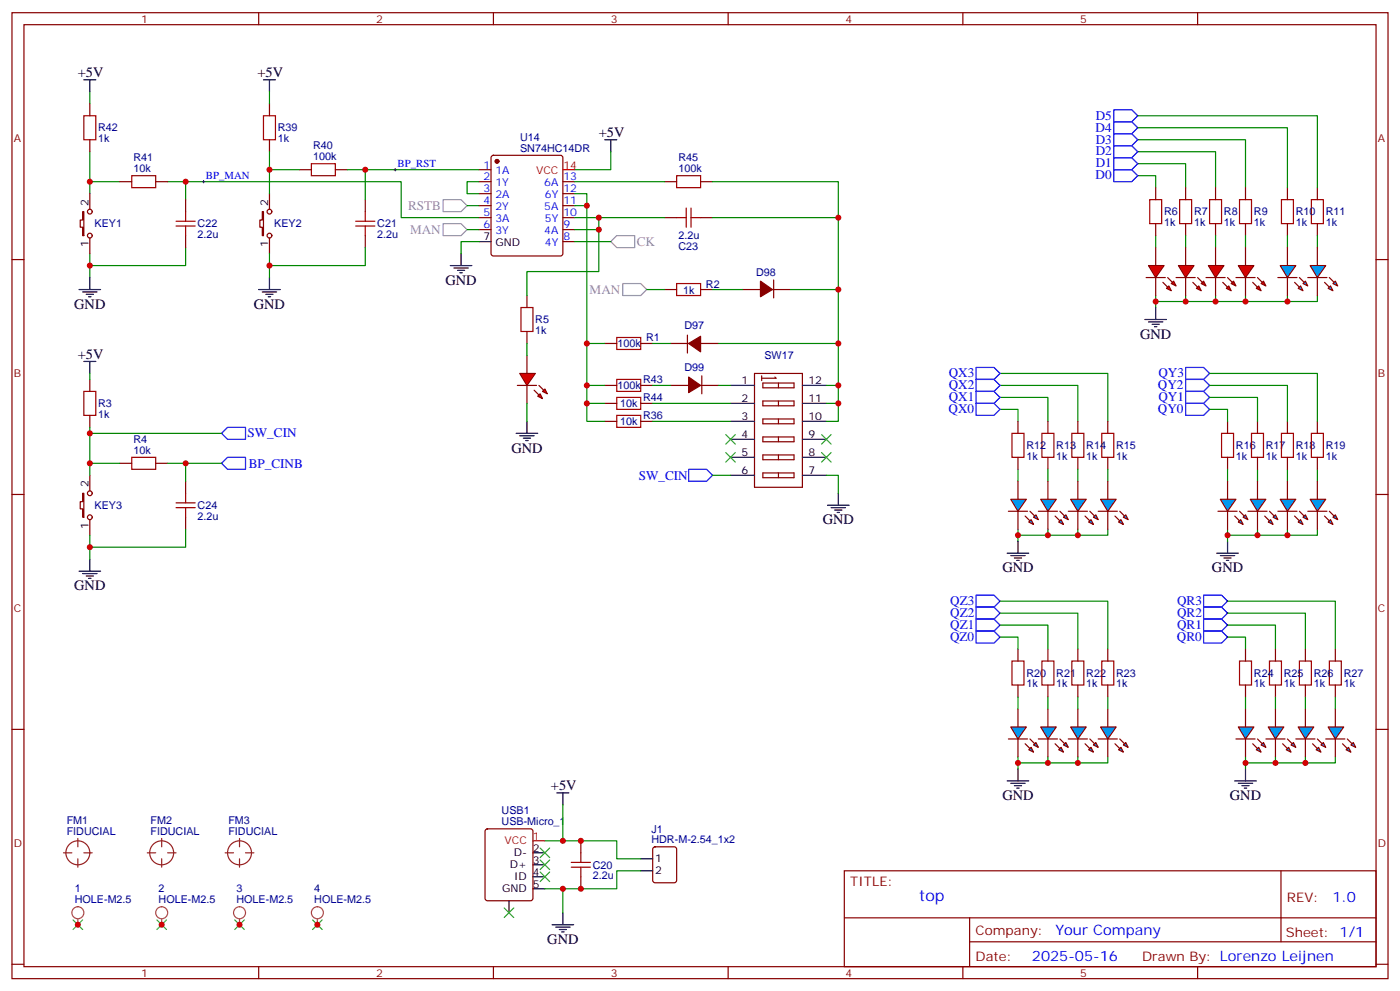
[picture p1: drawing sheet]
<svg xmlns="http://www.w3.org/2000/svg" width="412mm" height="292mm" viewBox="0 0 412 292" stroke-linecap="round" stroke-linejoin="round" font-family="sans-serif">
<g fill="none" stroke="#870000" stroke-width=".35">
<path d="M3.5 3.7h405.4v284.4h-405.4zM7.1 7.3h398.2v277.3h-398.2zM76.2 3.7v3.6M145.3 3.7v3.6M214.5 3.7v3.6M283.6 3.7v3.6M352.8 3.7v3.6M340.4 55.2v3.6M349.2 55.2v3.6M358.1 55.2v3.6M366.9 55.2v3.6M379.2 55.2v3.6"/>
<path d="M388.1 55.2v3.6M3.5 76.4h3.6M340.4 65.8v3.6M349.2 65.8v3.6M358.1 65.8v3.6M366.9 65.8v3.6M379.2 65.8v3.6M388.1 65.8v3.6M405.3 76.4h3.6M299.9 124v3.6M299.9 134.6v3.5M308.7 124v3.6"/>
<path d="M308.7 134.6v3.5M317.5 124v3.6M317.5 134.6v3.5M326.3 124v3.6M326.3 134.6v3.5M361.6 124v3.6M361.6 134.6v3.5M370.4 124v3.6M370.4 134.6v3.5M379.2 124v3.6M379.2 134.6v3.5M388.1 124v3.6"/>
<path d="M388.1 134.6v3.5M3.5 145.6h3.6M405.3 145.6h3.6M299.9 191.1v3.5M308.7 191.1v3.5M317.5 191.1v3.5M326.3 191.1v3.5M366.9 191.1v3.5M375.7 191.1v3.5M384.5 191.1v3.5M393.3 191.1v3.5M3.5 214.7h3.6"/>
<path d="M299.9 201.6v3.6M308.7 201.6v3.6M317.5 201.6v3.6M326.3 201.6v3.6M366.9 201.6v3.6M375.7 201.6v3.6M384.5 201.6v3.6M393.3 201.6v3.6M405.3 214.7h3.6M143.1 244.2l.5-.2h12.7l.6 .4 .1 20-.5 .7h-12.9l-.7-.4v-20zM248.7 256.3h156.6v28.3h-156.6zM377.3 256.4v20.8"/>
<path d="M248.7 270.2h156.5M285.6 277.2h119.6M285.6 270.2v14.1M3.5 283.8h3.6M76.2 284.6v3.5M145.3 284.6v3.5M214.5 284.6v3.5M283.6 284.6v3.5M352.8 284.6v3.5M405.3 283.8h3.6"/>
</g>
<g fill="none" stroke="#00f" stroke-width=".35">
<path d="M328.1 32.3h5.3l1.7 1.8-1.7 1.7h-5.3zM328.1 35.8h5.3l1.7 1.8-1.7 1.8h-5.3zM328.1 39.4h5.3l1.7 1.7-1.7 1.8h-5.3zM328.1 42.9h5.3l1.7 1.8-1.7 1.7h-5.3zM328.1 46.4h5.3l1.7 1.8-1.7 1.8h-5.3zM328.1 50h5.3l1.7 1.7-1.7 1.8h-5.3zM287.5 118.7h5.3l1.8 1.8-1.8 1.8h-5.3zM287.5 115.2h5.3l1.8 1.8-1.8 1.7h-5.3zM287.5 111.7h5.3l1.8 1.8-1.8 1.7h-5.3zM287.5 108.2h5.3l1.8 1.7-1.8 1.8h-5.3zM349.2 108.2h5.3l1.8 1.7-1.8 1.8h-5.3zM349.2 111.7h5.3l1.8 1.8-1.8 1.7h-5.3z"/>
<path d="M349.2 115.2h5.3l1.8 1.8-1.8 1.7h-5.3zM349.2 118.7h5.3l1.8 1.8-1.8 1.8h-5.3zM287.5 175.2h5.3l1.8 1.8-1.8 1.7h-5.3zM287.5 178.7h5.3l1.8 1.8-1.8 1.7h-5.3zM354.5 175.2h5.3l1.8 1.8-1.8 1.7h-5.3zM354.5 178.7h5.3l1.8 1.8-1.8 1.7h-5.3zM287.5 182.2h5.3l1.8 1.8-1.8 1.8h-5.3zM287.5 185.8h5.3l1.8 1.7-1.8 1.8h-5.3zM354.5 182.2h5.3l1.8 1.8-1.8 1.8h-5.3zM354.5 185.8h5.3l1.8 1.7-1.8 1.8h-5.3z"/>
</g>
<g fill="none" stroke="#008700" stroke-width=".35">
<path d="M335.1 37.6h44.1v17.6M335.1 34.1h53v21.1M335.1 41.1h31.8v14.1M335.1 44.7h23v10.5M335.1 48.2h14.1v7M335.1 51.7h5.3v3.5M340.4 69.4v3.5M349.2 69.4v3.5M358.1 69.4v3.5M366.9 69.4v3.5M379.2 69.4v3.5M388.1 69.4v3.5"/>
<path d="M340.4 87v3.5M349.2 87v1.8h-8.8M358.1 87v1.8h-8.9M366.9 87v1.8h-8.8M379.2 87v1.8h-12.3M388.1 87v1.8h-8.9M294.6 109.9h31.7v14.1M294.6 113.5h22.9v10.5M294.6 117h14.1v7M356.3 117h14.1v7M356.3 113.5h22.9v10.5M356.3 109.9h31.8v14.1"/>
<path d="M294.6 120.5h5.3v3.5M299.9 138.1v3.6M308.7 138.1v3.6M317.5 138.1v3.6M326.3 138.1v3.6M356.3 120.5h5.3v3.5M361.6 138.1v3.6M370.4 138.1v3.6M379.2 138.1v3.6M388.1 138.1v3.6M299.9 155.8v3.5M308.7 155.8v1.8h-8.8"/>
<path d="M317.5 155.8v1.8h-8.8M326.3 155.8v1.8h-8.8M361.6 155.8v3.5M370.4 155.8v1.8h-8.8M379.2 155.8v1.8h-8.8M388.1 155.8v1.8h-8.9M294.6 177h31.7v14.1M361.6 177h31.7v14.1M294.6 187.5h5.3v3.6M294.6 184h14.1v7.1M294.6 180.5h22.9v10.6M361.6 180.5h22.9v10.6"/>
<path d="M361.6 184h14.1v7.1M361.6 187.5h5.3v3.6M299.9 205.2v3.5M308.7 205.2v3.5M317.5 205.2v3.5M326.3 205.2v3.5M366.9 205.2v3.5M375.7 205.2v3.5M384.5 205.2v3.5M393.3 205.2v3.5M165.8 236.9v10.6h-5.3M299.9 222.8v3.5"/>
<path d="M308.7 222.8v1.8h-8.8M317.5 222.8v1.8h-8.8M326.3 222.8v1.8h-8.8M366.9 222.8v3.5M375.7 222.8v1.8h-8.8M384.5 222.8v1.8h-8.8M393.3 222.8v1.8h-8.8M160.5 261.6h5.3v7.1"/>
</g>
<g fill="none" stroke="#a10000" stroke-width=".35">
<path d="M338.7 58.8h3.5v7h-3.5zM347.5 58.8h3.5v7h-3.5zM356.3 58.8h3.5v7h-3.5zM365.1 58.8h3.6v7h-3.6zM377.5 58.8h3.5v7h-3.5zM386.3 58.8h3.5v7h-3.5zM298.1 127.6h3.5v7h-3.5zM306.9 127.6h3.5v7h-3.5zM315.7 127.6h3.6v7h-3.6zM324.6 127.6h3.5v7h-3.5zM359.8 127.6h3.6v7h-3.6zM368.7 127.6h3.5v7h-3.5z"/>
<path d="M377.5 127.6h3.5v7h-3.5zM386.3 127.6h3.5v7h-3.5zM298.1 194.6h3.5v7h-3.5zM306.9 194.6h3.5v7h-3.5zM315.7 194.6h3.6v7h-3.6zM324.6 194.6h3.5v7h-3.5zM365.1 194.6h3.6v7h-3.6zM373.9 194.6h3.6v7h-3.6zM382.8 194.6h3.5v7h-3.5zM391.6 194.6h3.5v7h-3.5z"/>
</g>
<g fill="none" stroke="#000" stroke-width=".35">
<path d="M337.3 94.1h6.3M338.3 94.8h4.2M339.4 95.5h2.1M340.1 96.2h.7M340.4 90.5v3.6M299.9 159.3v3.5M361.6 159.3v3.5M296.7 162.8h6.3M297.7 163.5h4.3M298.8 164.3h2.1M299.5 165h.7M358.4 162.8h6.4"/>
<path d="M359.5 163.5h4.2M360.5 164.3h2.2M361.2 165h.7M164 233.4h3.6M165.8 233.4v3.5M296.7 229.9h6.3M297.7 230.6h4.3M298.8 231.3h2.1M299.5 232h.7M299.9 226.3v3.6M363.7 229.9h6.4M364.8 230.6h4.2"/>
<path d="M365.8 231.3h2.1M366.5 232h.7M366.9 226.3v3.6M157 254.6h3.5M157 251h3.5M157 258.1h3.5M149.9 265.1v3.6M157 261.6h3.5M162.6 272.2h6.4M163.7 272.9h4.2M164.7 273.6h2.2M165.5 274.3h.7"/>
<path d="M165.8 268.7v3.5"/>
</g>
<path d="M157 247.5h3.5" fill="none" stroke="#f00" stroke-width=".35"/>
<path d="M159.1 249.6l2.8 2.8M159.1 253.2l2.8 2.8M159.1 256.7l2.8 2.8M161.9 249.6l-2.8 2.8M161.9 253.2l-2.8 2.8M161.9 256.7l-2.8 2.8M148.5 267.3l2.8 2.8M151.3 267.3l-2.8 2.8" fill="none" stroke="#3c3" stroke-width=".35"/>
<path d="M93.5 266.9a1.76 1.76 0 0 0-1.6 2.5 1.76 1.76 0 0 0 2.9 .4 1.76 1.76 0 0 0-.8-2.8l-.5-.1M93.5 270.4v1.8" fill="none" stroke="#a64a4a" stroke-width=".35"/>
<circle cx="93.5" cy="272.2" r=".18" fill="#a64a4a"/>
<g fill="none" stroke="#8c2424" stroke-width=".35">
<path d="M18.7 251h2.5M22.9 246.8v2.5M22.9 252.8v2.5M24.7 251h2.5M43.4 251h2.5M47.6 246.8v2.5M47.6 252.8v2.5M49.4 251h2.5M66.3 251h2.5M70.6 246.8v2.5M70.6 252.8v2.5M72.3 251h2.5"/>
<circle cx="22.9" cy="251" r="3.5"/>
<circle cx="47.6" cy="251" r="3.5"/>
<circle cx="70.6" cy="251" r="3.5"/>
</g>
<path d="M22.9 266.9a1.76 1.76 0 0 0-1.6 2.5 1.76 1.76 0 0 0 3 .4 1.76 1.76 0 0 0-.9-2.8l-.5-.1M22.9 270.4v1.8" fill="none" stroke="#a64a4a" stroke-width=".35"/>
<circle cx="22.9" cy="272.2" r=".18" fill="#a64a4a"/>
<g fill="none" stroke="#a64a4a" stroke-width=".35">
<path d="M47.6 270.4v1.8"/>
<circle cx="47.6" cy="268.7" r="1.76"/>
</g>
<circle cx="47.6" cy="272.2" r=".18" fill="#a64a4a"/>
<g fill="none" stroke="#a64a4a" stroke-width=".35">
<path d="M70.6 270.4v1.8"/>
<circle cx="70.6" cy="268.7" r="1.76"/>
</g>
<circle cx="70.6" cy="272.2" r=".18" fill="#a64a4a"/>
<path d="M21.5 270.8l2.8 2.8M24.3 270.8l-2.8 2.8M46.2 270.8l2.8 2.8M49 270.8l-2.8 2.8M69.1 270.8l2.9 2.8M72 270.8l-2.9 2.8M92.1 270.8l2.8 2.8M94.9 270.8l-2.8 2.8" fill="none" stroke="#3c3" stroke-width=".35"/>
<path d="M297.7 147h4.6l-2.4 3.5z" fill="#09f" stroke="#870000" stroke-width=".35"/>
<path d="M297 150.5h5.7z" fill="#f00" stroke="#870000" stroke-width=".35"/>
<g fill="#870000" stroke="#870000" stroke-width=".35">
<path d="M303.4 150.5l1.4 1.4z"/>
<path d="M302 151.9l1.4 1.4z"/>
</g>
<g fill="#09f" stroke="#870000" stroke-width=".35">
<path d="M304.4 152.3l.8-.7 .7 1.4z"/>
<path d="M303.7 153l.7 1.4-1.4-.7z"/>
</g>
<path d="M299.9 141.7v5.3M299.9 150.5v5.3" fill="none" stroke="#870000" stroke-width=".35"/>
<path d="M306.6 147h4.5l-2.4 3.5z" fill="#09f" stroke="#870000" stroke-width=".35"/>
<path d="M305.9 150.5h5.6z" fill="#f00" stroke="#870000" stroke-width=".35"/>
<g fill="#870000" stroke="#870000" stroke-width=".35">
<path d="M312.2 150.5l1.4 1.4z"/>
<path d="M310.8 151.9l1.4 1.4z"/>
</g>
<g fill="#09f" stroke="#870000" stroke-width=".35">
<path d="M314 151.6l.7 1.4-1.4-.7z"/>
<path d="M312.6 153l.7 1.4-1.4-.7z"/>
</g>
<path d="M308.7 141.7v5.3M308.7 150.5v5.3" fill="none" stroke="#870000" stroke-width=".35"/>
<path d="M315.4 147h4.6l-2.5 3.5z" fill="#09f" stroke="#870000" stroke-width=".35"/>
<path d="M314.7 150.5h5.6z" fill="#f00" stroke="#870000" stroke-width=".35"/>
<g fill="#870000" stroke="#870000" stroke-width=".35">
<path d="M321 150.5l1.4 1.4z"/>
<path d="M319.6 151.9l1.4 1.4z"/>
</g>
<g fill="#09f" stroke="#870000" stroke-width=".35">
<path d="M322.8 151.6l.7 1.4-1.4-.7z"/>
<path d="M320.7 153.7l.7-.7 .7 1.4z"/>
</g>
<path d="M317.5 141.7v5.3M317.5 150.5v5.3" fill="none" stroke="#870000" stroke-width=".35"/>
<path d="M324.2 147h4.6l-2.5 3.5z" fill="#09f" stroke="#870000" stroke-width=".35"/>
<path d="M323.5 150.5h5.6z" fill="#f00" stroke="#870000" stroke-width=".35"/>
<g fill="#870000" stroke="#870000" stroke-width=".35">
<path d="M329.8 150.5l1.5 1.4z"/>
<path d="M328.4 151.9l1.4 1.4z"/>
</g>
<g fill="#09f" stroke="#870000" stroke-width=".35">
<path d="M330.9 152.3l.7-.7 .7 1.4z"/>
<path d="M329.5 153.7l.7-.7 .7 1.4z"/>
</g>
<path d="M326.3 141.7v5.3M326.3 150.5v5.3" fill="none" stroke="#870000" stroke-width=".35"/>
<path d="M359.5 147h4.6l-2.5 3.5z" fill="#09f" stroke="#870000" stroke-width=".35"/>
<path d="M358.8 150.5h5.6z" fill="#f00" stroke="#870000" stroke-width=".35"/>
<g fill="#870000" stroke="#870000" stroke-width=".35">
<path d="M365.1 150.5l1.4 1.4z"/>
<path d="M363.7 151.9l1.4 1.4z"/>
</g>
<g fill="#09f" stroke="#870000" stroke-width=".35">
<path d="M366.2 152.3l.7-.7 .7 1.4z"/>
<path d="M364.8 153.7l.7-.7 .7 1.4z"/>
</g>
<path d="M361.6 141.7v5.3M361.6 150.5v5.3" fill="none" stroke="#870000" stroke-width=".35"/>
<path d="M368.3 147h4.6l-2.5 3.5z" fill="#09f" stroke="#870000" stroke-width=".35"/>
<path d="M367.6 150.5h5.6z" fill="#f00" stroke="#870000" stroke-width=".35"/>
<g fill="#870000" stroke="#870000" stroke-width=".35">
<path d="M373.9 150.5l1.5 1.4z"/>
<path d="M372.5 151.9l1.4 1.4z"/>
</g>
<g fill="#09f" stroke="#870000" stroke-width=".35">
<path d="M375 152.3l.7-.7 .7 1.4z"/>
<path d="M374.3 153l.7 1.4-1.4-.7z"/>
</g>
<path d="M370.4 141.7v5.3M370.4 150.5v5.3" fill="none" stroke="#870000" stroke-width=".35"/>
<path d="M377.1 147h4.6l-2.5 3.5z" fill="#09f" stroke="#870000" stroke-width=".35"/>
<path d="M376.4 150.5h5.7z" fill="#f00" stroke="#870000" stroke-width=".35"/>
<g fill="#870000" stroke="#870000" stroke-width=".35">
<path d="M382.8 150.5l1.4 1.4z"/>
<path d="M381.4 151.9l1.4 1.4z"/>
</g>
<g fill="#09f" stroke="#870000" stroke-width=".35">
<path d="M383.8 152.3l.7-.7 .7 1.4z"/>
<path d="M382.4 153.7l.7-.7 .7 1.4z"/>
</g>
<path d="M379.2 141.7v5.3M379.2 150.5v5.3" fill="none" stroke="#870000" stroke-width=".35"/>
<path d="M385.9 147h4.6l-2.4 3.5z" fill="#09f" stroke="#870000" stroke-width=".35"/>
<path d="M385.2 150.5h5.7z" fill="#f00" stroke="#870000" stroke-width=".35"/>
<g fill="#870000" stroke="#870000" stroke-width=".35">
<path d="M391.6 150.5l1.4 1.4z"/>
<path d="M390.2 151.9l1.4 1.4z"/>
</g>
<g fill="#09f" stroke="#870000" stroke-width=".35">
<path d="M393.3 151.6l.8 1.4-1.5-.7z"/>
<path d="M391.2 153.7l.7-.7 .7 1.4z"/>
</g>
<path d="M388.1 141.7v5.3M388.1 150.5v5.3" fill="none" stroke="#870000" stroke-width=".35"/>
<path d="M324.2 214h4.6l-2.5 3.5z" fill="#09f" stroke="#870000" stroke-width=".35"/>
<path d="M323.5 217.5h5.6z" fill="#f00" stroke="#870000" stroke-width=".35"/>
<g fill="#870000" stroke="#870000" stroke-width=".35">
<path d="M329.8 217.5l1.5 1.4z"/>
<path d="M328.4 218.9l1.4 1.4z"/>
</g>
<g fill="#09f" stroke="#870000" stroke-width=".35">
<path d="M330.9 219.3l.7-.7 .7 1.4z"/>
<path d="M329.5 220.7l.7-.7 .7 1.4z"/>
</g>
<path d="M326.3 208.7v5.3M326.3 217.5v5.3" fill="none" stroke="#870000" stroke-width=".35"/>
<path d="M315.4 214h4.6l-2.5 3.5z" fill="#09f" stroke="#870000" stroke-width=".35"/>
<path d="M314.7 217.5h5.6z" fill="#f00" stroke="#870000" stroke-width=".35"/>
<g fill="#870000" stroke="#870000" stroke-width=".35">
<path d="M321 217.5l1.4 1.4z"/>
<path d="M319.6 218.9l1.4 1.4z"/>
</g>
<g fill="#09f" stroke="#870000" stroke-width=".35">
<path d="M322.8 218.6l.7 1.4-1.4-.7z"/>
<path d="M320.7 220.7l.7-.7 .7 1.4z"/>
</g>
<path d="M317.5 208.7v5.3M317.5 217.5v5.3" fill="none" stroke="#870000" stroke-width=".35"/>
<path d="M306.6 214h4.5l-2.4 3.5z" fill="#09f" stroke="#870000" stroke-width=".35"/>
<path d="M305.9 217.5h5.6z" fill="#f00" stroke="#870000" stroke-width=".35"/>
<g fill="#870000" stroke="#870000" stroke-width=".35">
<path d="M312.2 217.5l1.4 1.4z"/>
<path d="M310.8 218.9l1.4 1.4z"/>
</g>
<g fill="#09f" stroke="#870000" stroke-width=".35">
<path d="M313.3 219.3l.7-.7 .7 1.4z"/>
<path d="M311.9 220.7l.7-.7 .7 1.4z"/>
</g>
<path d="M308.7 208.7v5.3M308.7 217.5v5.3" fill="none" stroke="#870000" stroke-width=".35"/>
<path d="M297.7 214h4.6l-2.4 3.5z" fill="#09f" stroke="#870000" stroke-width=".35"/>
<path d="M297 217.5h5.7z" fill="#f00" stroke="#870000" stroke-width=".35"/>
<g fill="#870000" stroke="#870000" stroke-width=".35">
<path d="M303.4 217.5l1.4 1.4z"/>
<path d="M302 218.9l1.4 1.4z"/>
</g>
<g fill="#09f" stroke="#870000" stroke-width=".35">
<path d="M304.4 219.3l.8-.7 .7 1.4z"/>
<path d="M303.7 220l.7 1.4-1.4-.7z"/>
</g>
<path d="M299.9 208.7v5.3M299.9 217.5v5.3" fill="none" stroke="#870000" stroke-width=".35"/>
<path d="M391.2 214h4.6l-2.5 3.5z" fill="#09f" stroke="#870000" stroke-width=".35"/>
<path d="M390.5 217.5h5.7z" fill="#f00" stroke="#870000" stroke-width=".35"/>
<g fill="#870000" stroke="#870000" stroke-width=".35">
<path d="M396.9 217.5l1.4 1.4z"/>
<path d="M395.5 218.9l1.4 1.4z"/>
</g>
<g fill="#09f" stroke="#870000" stroke-width=".35">
<path d="M397.9 219.3l.7-.7 .7 1.4z"/>
<path d="M396.5 220.7l.7-.7 .7 1.4z"/>
</g>
<path d="M393.3 208.7v5.3M393.3 217.5v5.3" fill="none" stroke="#870000" stroke-width=".35"/>
<path d="M382.4 214h4.6l-2.5 3.5z" fill="#09f" stroke="#870000" stroke-width=".35"/>
<path d="M381.7 217.5h5.6z" fill="#f00" stroke="#870000" stroke-width=".35"/>
<g fill="#870000" stroke="#870000" stroke-width=".35">
<path d="M388.1 217.5l1.4 1.4z"/>
<path d="M386.6 218.9l1.5 1.4z"/>
</g>
<g fill="#09f" stroke="#870000" stroke-width=".35">
<path d="M389.8 218.6l.7 1.4-1.4-.7z"/>
<path d="M387.7 220.7l.7-.7 .7 1.4z"/>
</g>
<path d="M384.5 208.7v5.3M384.5 217.5v5.3" fill="none" stroke="#870000" stroke-width=".35"/>
<path d="M373.6 214h4.6l-2.5 3.5z" fill="#09f" stroke="#870000" stroke-width=".35"/>
<path d="M372.9 217.5h5.6z" fill="#f00" stroke="#870000" stroke-width=".35"/>
<g fill="#870000" stroke="#870000" stroke-width=".35">
<path d="M379.2 217.5l1.4 1.4z"/>
<path d="M377.8 218.9l1.4 1.4z"/>
</g>
<g fill="#09f" stroke="#870000" stroke-width=".35">
<path d="M380.3 219.3l.7-.7 .7 1.4z"/>
<path d="M378.9 220.7l.7-.7 .7 1.4z"/>
</g>
<path d="M375.7 208.7v5.3M375.7 217.5v5.3" fill="none" stroke="#870000" stroke-width=".35"/>
<path d="M364.8 214h4.6l-2.5 3.5z" fill="#09f" stroke="#870000" stroke-width=".35"/>
<path d="M364.1 217.5h5.6z" fill="#f00" stroke="#870000" stroke-width=".35"/>
<g fill="#870000" stroke="#870000" stroke-width=".35">
<path d="M370.4 217.5l1.4 1.4z"/>
<path d="M369 218.9l1.4 1.4z"/>
</g>
<g fill="#09f" stroke="#870000" stroke-width=".35">
<path d="M371.5 219.3l.7-.7 .7 1.4z"/>
<path d="M370.1 220.7l.7-.7 .7 1.4z"/>
</g>
<path d="M366.9 208.7v5.3M366.9 217.5v5.3" fill="none" stroke="#870000" stroke-width=".35"/>
<path d="M377.1 78.2h4.6l-2.5 3.5z" fill="#09f" stroke="#870000" stroke-width=".35"/>
<path d="M376.4 81.7h5.7z" fill="#f00" stroke="#870000" stroke-width=".35"/>
<g fill="#870000" stroke="#870000" stroke-width=".35">
<path d="M382.8 81.7l1.4 1.4z"/>
<path d="M381.4 83.1l1.4 1.4z"/>
</g>
<g fill="#09f" stroke="#870000" stroke-width=".35">
<path d="M384.5 82.8l.7 1.4-1.4-.7z"/>
<path d="M383.1 84.2l.7 1.4-1.4-.7z"/>
</g>
<path d="M379.2 72.9v5.3M379.2 81.7v5.3" fill="none" stroke="#870000" stroke-width=".35"/>
<path d="M385.9 78.2h4.6l-2.4 3.5z" fill="#09f" stroke="#870000" stroke-width=".35"/>
<path d="M385.2 81.7h5.7z" fill="#f00" stroke="#870000" stroke-width=".35"/>
<g fill="#870000" stroke="#870000" stroke-width=".35">
<path d="M391.6 81.7l1.4 1.4z"/>
<path d="M390.2 83.1l1.4 1.4z"/>
</g>
<g fill="#09f" stroke="#870000" stroke-width=".35">
<path d="M393.3 82.8l.8 1.4-1.5-.7z"/>
<path d="M391.2 84.9l.7-.7 .7 1.4z"/>
</g>
<path d="M388.1 72.9v5.3M388.1 81.7v5.3" fill="none" stroke="#870000" stroke-width=".35"/>
<g fill="#f00" stroke="#870000" stroke-width=".35">
<path d="M364.8 78.2h4.6l-2.5 3.5z"/>
<path d="M364.1 81.7h5.6z"/>
</g>
<g fill="#870000" stroke="#870000" stroke-width=".35">
<path d="M370.4 81.7l1.4 1.4z"/>
<path d="M369 83.1l1.4 1.4z"/>
</g>
<g fill="#f00" stroke="#870000" stroke-width=".35">
<path d="M371.5 83.5l.7-.7 .7 1.4z"/>
<path d="M370.1 84.9l.7-.7 .7 1.4z"/>
</g>
<path d="M366.9 72.9v5.3M366.9 81.7v5.3" fill="none" stroke="#870000" stroke-width=".35"/>
<g fill="#f00" stroke="#870000" stroke-width=".35">
<path d="M356 78.2h4.5l-2.4 3.5z"/>
<path d="M355.2 81.7h5.7z"/>
</g>
<g fill="#870000" stroke="#870000" stroke-width=".35">
<path d="M361.6 81.7l1.4 1.4z"/>
<path d="M360.2 83.1l1.4 1.4z"/>
</g>
<g fill="#f00" stroke="#870000" stroke-width=".35">
<path d="M362.7 83.5l.7-.7 .7 1.4z"/>
<path d="M361.2 84.9l.7-.7 .8 1.4z"/>
</g>
<path d="M358.1 72.9v5.3M358.1 81.7v5.3" fill="none" stroke="#870000" stroke-width=".35"/>
<g fill="#f00" stroke="#870000" stroke-width=".35">
<path d="M347.1 78.2h4.6l-2.5 3.5z"/>
<path d="M346.4 81.7h5.7z"/>
</g>
<g fill="#870000" stroke="#870000" stroke-width=".35">
<path d="M352.8 81.7l1.4 1.4z"/>
<path d="M351.4 83.1l1.4 1.4z"/>
</g>
<g fill="#f00" stroke="#870000" stroke-width=".35">
<path d="M353.8 83.5l.7-.7 .7 1.4z"/>
<path d="M352.4 84.9l.7-.7 .7 1.4z"/>
</g>
<path d="M349.2 72.9v5.3M349.2 81.7v5.3" fill="none" stroke="#870000" stroke-width=".35"/>
<g fill="#f00" stroke="#870000" stroke-width=".35">
<path d="M338.3 78.2h4.6l-2.5 3.5z"/>
<path d="M337.6 81.7h5.7z"/>
</g>
<g fill="#870000" stroke="#870000" stroke-width=".35">
<path d="M344 81.7l1.4 1.4z"/>
<path d="M342.5 83.1l1.5 1.4z"/>
</g>
<g fill="#f00" stroke="#870000" stroke-width=".35">
<path d="M345.7 82.8l.7 1.4-1.4-.7z"/>
<path d="M343.6 84.9l.7-.7 .7 1.4z"/>
</g>
<g fill="none" stroke="#870000" stroke-width=".35">
<path d="M26.5 30.6v3.5M79.4 30.6v3.5M26.5 41.1v3.6M26.5 57v4.6M35.3 53.5h3.5M45.9 53.5h3.5M54.7 58.8v3.5M79.4 41.1v3.6M79.4 57v4.6M88.2 50h3.5M98.8 50h3.5M107.6 58.8v3.5"/>
<path d="M141.1 50h3.5M141.1 53.5h3.5M141.1 57h3.5M144.9 45.9l.4-.2h19.8l.5 .2 .2 .5v28.2l-.2 .5-.5 .3h-19.8l-.5-.3-.2-.5v-28.2zM165.8 53.5h3.5M165.8 57h3.5M195.8 53.5h3.5M206.4 53.5h3.5M24.3 62.3h.4v7.1h-.4v-2.5h-.7v-2.1h.7zM26.5 70.1v4.5M54.7 69.4v3.5M77.3 62.3h.3v7.1h-.3v-2.5h-.7v-2.1h.7z"/>
<path d="M79.4 70.1v4.5M107.6 69.4v3.5M141.1 60.5h3.5M141.1 64.1h3.5M141.1 67.6h3.5M165.8 60.5h3.5M165.8 64.1h3.5M165.8 67.6h3.5M165.8 71.1h3.5M195.8 64.1h3.5M206.4 64.1h3.5M340.4 72.9v5.3"/>
<path d="M155.2 87v3.5M155.2 97.6v3.5M195.8 85.2h3.5M202.5 98.6v5.3M206.4 85.2h3.5M218.7 85.2h5.3M227.5 85.2h5.3M227.9 82.4v5.3M340.4 81.7v5.3M26.5 111.7v3.5M178.2 113.5h3.5M178.2 118.7h3.5"/>
<path d="M178.2 101.1h3.5M188.7 113.5h3.6M188.7 118.7h3.6M188.7 101.1h3.6M197.6 113.5h5.2M197.6 101.1h5.2M206.4 113.5h5.3M206.4 101.1h5.3M206.7 110.6v5.3M222.2 109.9h14.2v33.5h-14.2zM224.4 110.6v1.4M224.7 112.7h9.2v1.5h-9.2z"/>
<path d="M224.7 118h9.2v1.5h-9.2zM228.2 111l.4 .3h-4.2M229.3 112.7v1.5M229.3 118v1.5M26.5 122.3v3.5M26.5 139.9v4.6M35.3 136.4h3.5M45.9 136.4h3.5M224.7 123.3h9.2v1.4h-9.2zM224.7 128.6h9.2v1.4h-9.2zM224.7 133.9h9.2v1.4h-9.2zM224.7 139.2h9.2v1.4h-9.2z"/>
<path d="M229.3 123.3v1.4M229.3 128.6v1.4M229.3 133.9v1.4M229.3 139.2v1.4M24.3 145.2h.4v7.1h-.4v-2.5h-.7v-2.1h.7zM26.5 153v4.6M54.7 141.7v3.5M54.7 152.3v3.5M171.1 247.5v3.5M171.1 258.1v3.5M192.5 249.5l.5-.2h5.6l.7 .4v9.5l-.4 .6-5.9 .1-.7-.5v-9.4z"/>
<circle cx="26.5" cy="69.4" r=".71"/>
<circle cx="26.5" cy="62.3" r=".71"/>
<circle cx="79.4" cy="69.4" r=".71"/>
<circle cx="79.4" cy="62.3" r=".71"/>
<circle cx="26.5" cy="145.2" r=".71"/>
<circle cx="26.5" cy="152.3" r=".71"/>
</g>
<g fill="#870000" stroke="#870000" stroke-width=".35">
<path d="M202.8 101.1l3.6-2.1v4.6z"/>
<path d="M224 82.8l3.5 2.4-3.5 2.1z"/>
<path d="M202.8 111l3.6 2.5-3.6 2.1z"/>
<circle cx="146.4" cy="47.5" r=".53"/>
</g>
<g fill="none" stroke="#000" stroke-width=".35">
<path d="M24.7 23.5h3.5M26.5 23.5v3.5M77.6 23.5h3.5M79.4 23.5v3.5M178.2 41.1h3.5M179.9 41.1v3.6M132.6 78.2h6.4M133.7 78.9h4.2M134.8 79.6h2.1M135.8 74.6v3.6M141.1 71.1h3.5M23.3 85.2h6.3"/>
<path d="M24.3 85.9h4.3M25.4 86.6h2.1M26.1 87.3h.7M26.5 81.7v3.5M76.2 85.2h6.3M77.3 85.9h4.2M78.3 86.6h2.1M79 87.3h.7M79.4 81.7v3.5M135.5 80.3h.7M24.7 106.4h3.5M26.5 106.4v3.5"/>
<path d="M215.2 118.7h7M215.2 113.5h7M236.4 118.7h7M236.4 113.5h7M215.2 139.9h7M215.2 134.6h7M215.2 129.3h7M215.2 124h7M236.4 139.9h7M236.4 134.6h7M236.4 129.3h7M236.4 124h7"/>
<path d="M243.8 148.7h6.3M244.8 149.4h4.3M245.9 150.1h2.1M246.6 150.8h.7M246.9 145.2v3.5M23.3 168.1h6.3M24.3 168.8h4.3M25.4 169.5h2.1M26.1 170.3h.7M26.5 164.6v3.5M188.7 252.8h3.6M188.7 256.3h3.6"/>
</g>
<path d="M165.8 50h3.5" fill="none" stroke="#f00" stroke-width=".35"/>
<g fill="none" stroke="#a10000" stroke-width=".35">
<path d="M24.7 34.1h3.5v7h-3.5zM77.6 34.1h3.5v7h-3.5zM38.8 51.7h7.1v3.5h-7.1zM91.7 48.2h7.1v3.5h-7.1zM199.3 51.7h7.1v3.5h-7.1zM51.9 66.5h5.6M51.9 65.1h5.6M54.7 62.3v2.8M54.7 66.5v2.9M104.8 66.5h5.6M104.8 65.1h5.6M107.6 62.3v2.8"/>
<path d="M107.6 66.5v2.9M199.3 64.1h2.8M202.1 61.2v5.7M203.6 61.2v5.7M203.6 64.1h2.8M153.5 90.5h3.5v7.1h-3.5zM181.7 99.3h7v3.6h-7zM199.3 83.5h7.1v3.5h-7.1zM24.7 115.2h3.5v7.1h-3.5zM181.7 111.7h7v3.5h-7zM181.7 117h7v3.5h-7zM38.8 134.6h7.1v3.5h-7.1z"/>
<path d="M51.9 149.4h5.6M51.9 148h5.6M54.7 145.2v2.8M54.7 149.4v2.9M168.3 255.3h5.6M168.3 253.9h5.6M171.1 251v2.9M171.1 255.3v2.8"/>
</g>
<g fill="none" stroke="#008700" stroke-width=".35">
<path d="M26.5 27v3.6M79.4 27v3.6M26.5 44.7v8.8M35.3 53.5h-8.8v3.5M49.4 53.5h5.3v5.3M54.7 53.5h63.5v10.6h22.9M79.4 44.7v5.3M88.2 50h-8.8v7M102.3 50h5.3v8.8M107.6 50h33.5M141.1 53.5h-3.5v3.5h3.5M169.3 57h3.6v61.7h5.3"/>
<path d="M169.3 53.5h26.5M179.9 44.7v5.3h-10.6M209.9 53.5h37v60h-3.5M26.5 74.6v7.1M54.7 72.9v5.3h-28.2M79.4 74.6v7.1M107.6 72.9v5.3h-28.2M137.6 60.5h3.5M137.6 67.6h3.5M141.1 71.1h-5.3v3.5M169.3 60.5h3.6M169.3 64.1h26.5"/>
<path d="M169.3 71.1h10.6M176.4 64.1v3.5h-7.1M209.9 64.1h37M190.5 85.2h5.3M209.9 85.2h8.8M232.8 85.2h14.1M26.5 109.9v1.8M172.9 101.1h5.3M172.9 113.5h5.3M192.3 118.7h22.9M192.3 101.1h5.3M192.3 113.5h5.3"/>
<path d="M211.7 101.1h35.2M211.7 113.5h3.5M246.9 113.5v5.2h-3.5M26.5 125.8v10.6M26.5 127.6h38.8M35.3 136.4h-8.8v3.5M49.4 136.4h5.3v5.3M54.7 136.4h10.6M209.9 139.9h5.3M243.4 139.9h3.5v5.3M26.5 157.6v7M54.7 155.8v5.3h-28.2"/>
<path d="M165.8 247.5h15.9v5.3h7M188.7 256.3h-7v5.3h-15.9"/>
</g>
<path d="M130.5 58.8h5.3l1.8 1.7-1.8 1.8h-5.3zM130.5 65.8h5.3l1.8 1.8-1.8 1.8h-5.3zM179.9 71.1l1.8-1.7h5.3v3.5h-5.3zM183.4 83.5h5.3l1.8 1.7-1.8 1.8h-5.3z" fill="none" stroke="#999" stroke-width=".35"/>
<path d="M59.6 53.5h.7M60 53.1v.7M116.1 50h.7M116.4 49.6v.7" fill="none" stroke="#000" stroke-width=".29"/>
<path d="M213.8 127.9l2.8 2.8M213.8 133.2l2.8 2.8M216.6 127.9l-2.8 2.8M216.6 133.2l-2.8 2.8M242 133.2l2.8 2.8M242 127.9l2.8 2.8M244.8 133.2l-2.8 2.8M244.8 127.9l-2.8 2.8" fill="none" stroke="#3c3" stroke-width=".35"/>
<path d="M65.3 136.4l1.7-1.8h5.3v3.5h-5.3zM65.3 127.6l1.7-1.8h5.3v3.5h-5.3zM202.8 138.1h5.3l1.8 1.8-1.8 1.8h-5.3z" fill="none" stroke="#00f" stroke-width=".35"/>
<g fill="#f00" stroke="#870000" stroke-width=".35">
<path d="M153.1 109.9h4.6l-2.5 3.6z"/>
<path d="M152.4 113.5h5.6z"/>
</g>
<g fill="#870000" stroke="#870000" stroke-width=".35">
<path d="M158.7 113.5l1.5 1.4z"/>
<path d="M157.3 114.9l1.4 1.4z"/>
</g>
<g fill="#f00" stroke="#870000" stroke-width=".35">
<path d="M159.8 115.2l.7-.7 .7 1.4z"/>
<path d="M158.4 116.6l.7-.7 .7 1.4z"/>
</g>
<path d="M155.2 104.6v5.3M155.2 113.5v5.2M178.2 124h3.5M188.7 124h3.6" fill="none" stroke="#870000" stroke-width=".35"/>
<path d="M152 127.6h6.4M153.1 128.3h4.2M154.2 129h2.1M154.9 129.7h.7M155.2 124v3.6" fill="none" stroke="#000" stroke-width=".35"/>
<path d="M176.4 67.6v12.3h-21.2v7.1M155.2 101.1v3.5M155.2 118.7v5.3M172.9 118.7v5.3h5.3M246.9 118.7v5.3h-3.5M192.3 124h22.9" fill="none" stroke="#008700" stroke-width=".35"/>
<path d="M181.7 122.3h7v3.5h-7z" fill="none" stroke="#a10000" stroke-width=".35"/>
<g fill="#c00">
<circle cx="384.5" cy="224.6" r=".88"/>
<circle cx="375.7" cy="224.6" r=".88"/>
<circle cx="366.9" cy="224.6" r=".88"/>
<circle cx="299.9" cy="224.6" r=".88"/>
<circle cx="308.7" cy="224.6" r=".88"/>
<circle cx="317.5" cy="224.6" r=".88"/>
<circle cx="361.6" cy="157.6" r=".88"/>
<circle cx="370.4" cy="157.6" r=".88"/>
<circle cx="379.2" cy="157.6" r=".88"/>
<circle cx="317.5" cy="157.6" r=".88"/>
<circle cx="308.7" cy="157.6" r=".88"/>
<circle cx="299.9" cy="157.6" r=".88"/>
<circle cx="358.1" cy="88.8" r=".88"/>
<circle cx="349.3" cy="88.8" r=".88"/>
<circle cx="340.4" cy="88.8" r=".88"/>
<circle cx="366.9" cy="88.8" r=".88"/>
<circle cx="379.2" cy="88.8" r=".88"/>
<circle cx="93.5" cy="272.2" r=".88"/>
<circle cx="22.9" cy="272.2" r=".88"/>
<circle cx="47.6" cy="272.2" r=".88"/>
<circle cx="70.6" cy="272.2" r=".88"/>
<circle cx="165.8" cy="261.6" r=".88"/>
<circle cx="165.8" cy="247.5" r=".88"/>
<circle cx="79.4" cy="50" r=".88"/>
<circle cx="79.4" cy="78.2" r=".88"/>
<circle cx="107.6" cy="50" r=".88"/>
<circle cx="54.7" cy="53.5" r=".88"/>
<circle cx="172.9" cy="60.5" r=".88"/>
<circle cx="176.4" cy="64.1" r=".88"/>
<circle cx="172.9" cy="101.1" r=".88"/>
<circle cx="172.9" cy="113.5" r=".88"/>
<circle cx="26.5" cy="78.2" r=".88"/>
<circle cx="26.5" cy="53.5" r=".88"/>
<circle cx="246.9" cy="101.1" r=".88"/>
<circle cx="246.9" cy="85.2" r=".88"/>
<circle cx="246.9" cy="64.1" r=".88"/>
<circle cx="246.9" cy="113.5" r=".88"/>
<circle cx="26.5" cy="136.4" r=".88"/>
<circle cx="26.5" cy="161.1" r=".88"/>
<circle cx="54.7" cy="136.4" r=".88"/>
<circle cx="26.5" cy="127.6" r=".88"/>
<circle cx="171.1" cy="247.5" r=".88"/>
<circle cx="171.1" cy="261.6" r=".88"/>
<circle cx="176.4" cy="67.6" r=".88"/>
<circle cx="246.9" cy="118.7" r=".88"/>
<circle cx="172.9" cy="118.7" r=".88"/>
</g>
<text font-size="4.6" fill="#00f" x="270.8" y="265.4">top</text>
<g font-size="4.2">
<text x="22.9" y="22.8">+5V</text>
<text x="75.8" y="22.8">+5V</text>
<text x="176.4" y="40.4">+5V</text>
<text x="131.2" y="83.8">GND</text>
<text x="21.9" y="90.9">GND</text>
<text x="74.8" y="90.9">GND</text>
<text x="335.8" y="99.7">GND</text>
<text x="22.9" y="105.7">+5V</text>
<text x="150.6" y="133.2">GND</text>
<text x="242.4" y="154.4">GND</text>
<text x="21.9" y="173.8">GND</text>
<text x="295.3" y="168.5">GND</text>
<text x="357" y="168.5">GND</text>
<text x="162.3" y="232.7">+5V</text>
<text x="295.3" y="235.5">GND</text>
<text x="362.3" y="235.5">GND</text>
<text x="161.2" y="277.8">GND</text>
</g>
<g font-size="4.2" fill="#00f">
<text x="392.5" y="265.6">1.0</text>
<text x="310.9" y="275.2">Your Company</text>
<text x="304" y="283">2025-05-16</text>
</g>
<g font-size="3.9" fill="#00f">
<text x="322.8" y="35.2">D5</text>
<text x="322.7" y="38.7">D4</text>
<text x="322.8" y="42.2">D3</text>
<text x="322.8" y="45.8">D2</text>
<text x="322.7" y="52.8">D0</text>
<text x="322.8" y="49.3">D1</text>
<text x="279.5" y="111">QX3</text>
<text x="341.2" y="111.1">QY3</text>
<text x="279.5" y="118.1">QX1</text>
<text x="279.5" y="114.6">QX2</text>
<text x="341.1" y="114.6">QY2</text>
<text x="341.2" y="118.1">QY1</text>
<text x="279.4" y="121.6">QX0</text>
<text x="341.1" y="121.7">QY0</text>
<text x="72.9" y="128.8">SW_CIN</text>
<text x="73.3" y="137.7">BP_CINB</text>
<text x="188.1" y="141.2">SW_CIN</text>
<text x="279.9" y="178.1">QZ3</text>
<text x="346.7" y="178.1">QR3</text>
<text x="279.9" y="181.6">QZ2</text>
<text x="279.9" y="185.1">QZ1</text>
<text x="346.7" y="181.6">QR2</text>
<text x="346.7" y="185.1">QR1</text>
<text x="279.9" y="188.6">QZ0</text>
<text x="346.7" y="188.6">QR0</text>
</g>
<g font-size="3.9" fill="#999">
<text x="120.2" y="61.8">RSTB</text>
<text x="120.8" y="68.9">MAN</text>
<text x="187.6" y="72.3">CK</text>
<text x="173.7" y="86.5">MAN</text>
</g>
<g font-size="3.9" fill="#800">
<text x="250.5" y="260.9">TITLE:</text>
<text x="379.1" y="265.6">REV:</text>
<text x="287.4" y="275.1">Company:</text>
<text x="378.7" y="275.7">Sheet: 1/1</text>
<text x="287.4" y="282.8">Date:</text>
<text x="336.4" y="282.9">Drawn By: Lorenzo Leijnen</text>
</g>
<g font-size="3.2" fill="#800">
<text x="41.6" y="6.7">1</text>
<text x="110.8" y="6.7">2</text>
<text x="179.9" y="6.7">3</text>
<text x="249.1" y="6.7">4</text>
<text x="318.2" y="6.7">5</text>
<text x="4.1" y="41.8">A</text>
<text x="405.9" y="41.8">A</text>
<text x="4.1" y="111">B</text>
<text x="405.9" y="111">B</text>
<text x="4.1" y="180.1">C</text>
<text x="405.9" y="180.1">C</text>
<text x="4.1" y="249.3">D</text>
<text x="405.9" y="249.3">D</text>
<text x="41.6" y="287.5">1</text>
<text x="110.8" y="287.5">2</text>
<text x="179.9" y="287.5">3</text>
<text x="249.1" y="287.5">4</text>
<text x="318.2" y="287.5">5</text>
</g>
<g font-size="3.2" fill="#000080">
<text x="28.9" y="41.8">1k</text>
<text x="28.9" y="38.7">R42</text>
<text x="81.8" y="41.8">1k</text>
<text x="81.8" y="38.7">R39</text>
<text x="153.2" y="41.6">U14</text>
<text x="39.3" y="47.4">R41</text>
<text x="92.2" y="47.1">100k</text>
<text x="92.2" y="43.9">R40</text>
<text x="153.2" y="44.7">SN74HC14DR</text>
<text x="199.8" y="47.4">R45</text>
<text x="39.3" y="50.7">10k</text>
<text x="199.8" y="50.7">100k</text>
<text x="342.9" y="63.4">R6</text>
<text x="351.7" y="63.4">R7</text>
<text x="360.5" y="63.4">R8</text>
<text x="369.4" y="63.4">R9</text>
<text x="381.7" y="63.4">R10</text>
<text x="390.5" y="63.4">R11</text>
<text x="27.9" y="67">KEY1</text>
<text x="58.2" y="70.1">2.2u</text>
<text x="58.2" y="67">C22</text>
<text x="80.8" y="67">KEY2</text>
<text x="111.1" y="70.1">2.2u</text>
<text x="111.1" y="67">C21</text>
<text x="199.8" y="70.4">2.2u</text>
<text x="342.9" y="66.5">1k</text>
<text x="351.7" y="66.5">1k</text>
<text x="360.5" y="66.5">1k</text>
<text x="369.4" y="66.5">1k</text>
<text x="381.7" y="66.5">1k</text>
<text x="390.5" y="66.5">1k</text>
<text x="199.8" y="73.5">C23</text>
<text x="222.8" y="81.1">D98</text>
<text x="201.2" y="86.4">1k</text>
<text x="208" y="84.6">R2</text>
<text x="157.7" y="95.1">R5</text>
<text x="157.7" y="98.3">1k</text>
<text x="190.3" y="100.5">R1</text>
<text x="201.6" y="97">D97</text>
<text x="181.9" y="102.3">100k</text>
<text x="225.2" y="105.8">SW17</text>
<text x="189.5" y="112.9">R43</text>
<text x="201.6" y="109.3">D99</text>
<text x="28.9" y="119.8">R3</text>
<text x="181.9" y="114.6">100k</text>
<text x="182.7" y="119.9">10k</text>
<text x="189.5" y="118.2">R44</text>
<text x="28.9" y="123">1k</text>
<text x="182.7" y="125.2">10k</text>
<text x="189.5" y="123.4">R36</text>
<text x="39.3" y="130.3">R4</text>
<text x="39.3" y="133.6">10k</text>
<text x="302.3" y="135.3">1k</text>
<text x="302.3" y="132.2">R12</text>
<text x="311.1" y="135.3">1k</text>
<text x="311.1" y="132.2">R13</text>
<text x="320" y="135.3">1k</text>
<text x="320" y="132.2">R14</text>
<text x="328.8" y="135.3">1k</text>
<text x="328.8" y="132.2">R15</text>
<text x="364.1" y="135.3">1k</text>
<text x="364.1" y="132.2">R16</text>
<text x="372.9" y="135.3">1k</text>
<text x="372.9" y="132.2">R17</text>
<text x="381.7" y="135.3">1k</text>
<text x="381.7" y="132.2">R18</text>
<text x="390.5" y="135.3">1k</text>
<text x="390.5" y="132.2">R19</text>
<text x="27.9" y="149.9">KEY3</text>
<text x="58.2" y="149.9">C24</text>
<text x="58.2" y="153">2.2u</text>
<text x="302.3" y="202.4">1k</text>
<text x="302.3" y="199.2">R20</text>
<text x="311.1" y="202.4">1k</text>
<text x="311.1" y="199.2">R21</text>
<text x="320" y="202.4">1k</text>
<text x="320" y="199.2">R22</text>
<text x="328.8" y="202.4">1k</text>
<text x="328.8" y="199.2">R23</text>
<text x="369.4" y="202.4">1k</text>
<text x="369.4" y="199.2">R24</text>
<text x="378.2" y="202.4">1k</text>
<text x="378.2" y="199.2">R25</text>
<text x="387" y="202.4">1k</text>
<text x="387" y="199.2">R26</text>
<text x="395.8" y="202.4">1k</text>
<text x="395.8" y="199.2">R27</text>
<text x="147.7" y="239.7">USB1</text>
<text x="19.6" y="245.7">FIDUCIAL</text>
<text x="19.6" y="242.6">FM1</text>
<text x="44.3" y="245.7">FIDUCIAL</text>
<text x="44.3" y="242.6">FM2</text>
<text x="67.3" y="245.7">FIDUCIAL</text>
<text x="67.3" y="242.6">FM3</text>
<text x="147.7" y="242.9">USB-Micro_1</text>
<text x="191.9" y="245.1">J1</text>
<text x="191.9" y="248.2">HDR-M-2.54_1x2</text>
<text x="174.6" y="255.7">C20</text>
<text x="22" y="262.7">1</text>
<text x="46.7" y="262.7">2</text>
<text x="69.6" y="262.7">3</text>
<text x="92.6" y="262.7">4</text>
<text x="174.6" y="258.8">2.2u</text>
<text x="22" y="265.9">HOLE-M2.5</text>
<text x="46.7" y="265.9">HOLE-M2.5</text>
<text x="69.6" y="265.9">HOLE-M2.5</text>
<text x="92.6" y="265.9">HOLE-M2.5</text>
</g>
<g font-size="3.2" fill="#00f">
<text x="60.7" y="52.6">BP_MAN</text>
<text x="117.1" y="49.1">BP_RST</text>
<text x="142.4" y="49.6">1</text>
<text x="142.4" y="53.1">2</text>
<text x="145.9" y="51.4">1A</text>
<text x="166" y="53.1">13</text>
<text x="142.4" y="56.7">3</text>
<text x="145.9" y="54.9">1Y</text>
<text x="145.9" y="58.4">2A</text>
<text x="160.3" y="54.9">6A</text>
<text x="160.5" y="58.4">6Y</text>
<text x="166" y="56.7">12</text>
<text x="142.4" y="60.2">4</text>
<text x="142.4" y="63.7">5</text>
<text x="145.9" y="61.9">2Y</text>
<text x="145.9" y="65.5">3A</text>
<text x="160.3" y="61.9">5A</text>
<text x="160.5" y="65.5">5Y</text>
<text x="166" y="63.7">10</text>
<text x="166" y="60.2">11</text>
<text x="142.4" y="67.2">6</text>
<text x="145.9" y="69">3Y</text>
<text x="160.3" y="69">4A</text>
<text x="166" y="70.8">8</text>
<text x="166" y="67.2">9</text>
<text x="160.5" y="72.5">4Y</text>
</g>
<g font-size="3.2" fill="#f00">
<text x="157.9" y="51.4">VCC</text>
<text x="166" y="49.6">14</text>
<text x="148.6" y="248.6">VCC</text>
<text x="157" y="247.2">1</text>
</g>
<g font-size="3.2">
<text x="26.1" y="60.5" transform="rotate(-90 26.1 60.5)">2</text>
<text x="79" y="60.5" transform="rotate(-90 79 60.5)">2</text>
<text x="142.4" y="70.8">7</text>
<text x="26.1" y="72.8" transform="rotate(-90 26.1 72.8)">1</text>
<text x="79" y="72.8" transform="rotate(-90 79 72.8)">1</text>
<text x="145.9" y="72.5">GND</text>
<text x="218.5" y="113.1">1</text>
<text x="238.1" y="113.1">12</text>
<text x="218.5" y="118.4">2</text>
<text x="238.1" y="118.4">11</text>
<text x="218.5" y="123.7">3</text>
<text x="238.1" y="123.7">10</text>
<text x="218.5" y="129">4</text>
<text x="238.1" y="129">9</text>
<text x="218.5" y="134.3">5</text>
<text x="238.1" y="134.3">8</text>
<text x="26.1" y="143.4" transform="rotate(-90 26.1 143.4)">2</text>
<text x="218.5" y="139.6">6</text>
<text x="238.1" y="139.6">7</text>
<text x="26.1" y="155.7" transform="rotate(-90 26.1 155.7)">1</text>
<text x="157" y="250.7">2</text>
<text x="150.2" y="255.6">D+</text>
<text x="151.3" y="252.1">D-</text>
<text x="157" y="254.2">3</text>
<text x="157" y="257.7">4</text>
<text x="193" y="253.9">1</text>
<text x="193" y="257.4">2</text>
<text x="147.9" y="262.7">GND</text>
<text x="151.4" y="259.2">ID</text>
<text x="157" y="261.3">5</text>
</g>
</svg>
